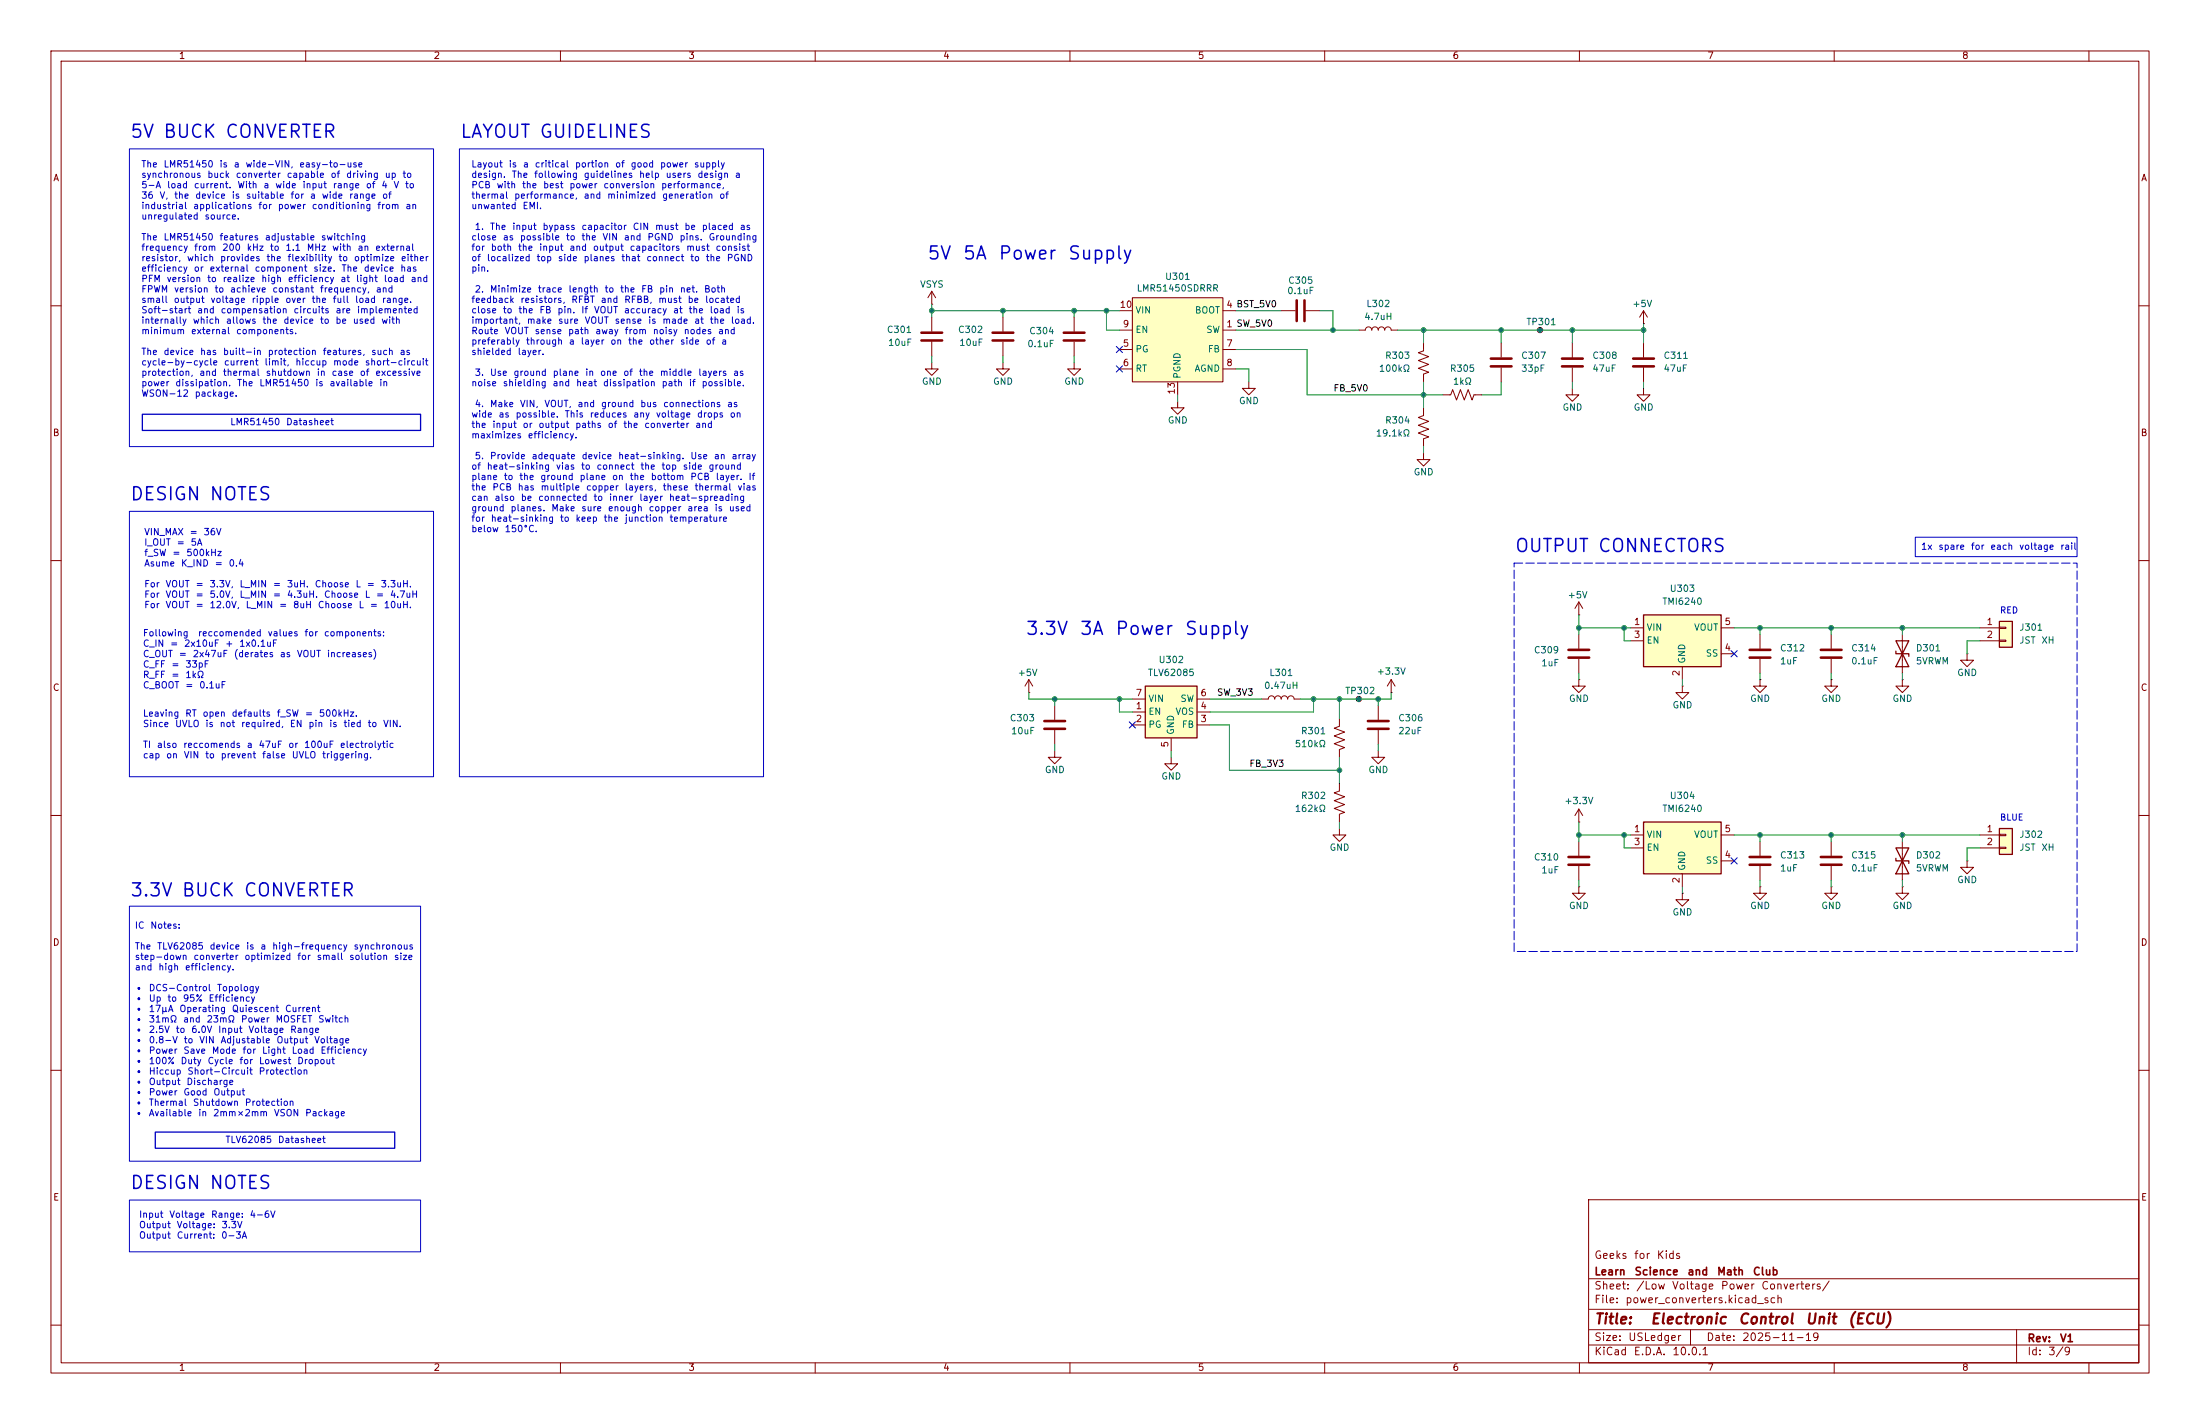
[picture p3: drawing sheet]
<svg xmlns="http://www.w3.org/2000/svg" width="432mm" height="279mm" viewBox="0 0 432 279" stroke-linecap="round" stroke-linejoin="round" font-family="sans-serif">
<g fill="none" stroke="#840000" stroke-width=".2">
<path d="M10 10h411.8v259.4h-411.8zM12 12h407.8v255.4h-407.8zM60 10v2M110 10v2M160 10v2M210 10v2M260 10v2M310 10v2M360 10v2M410 10v2M10 60h2M283.2 77.5h1.5l.4-1 .8 2 .7-2 .8 2 .8-2 .7 2 .4-1h1.5"/>
<path d="M419.8 60h2M10 110h2M419.8 110h2M345.4 124.5v2.8M345.4 129.3v2.8M359.4 133.4v1.2h-1.3l1.3 1.3 1.3-1.3h-1.3M359.4 133.4h.1M359.4 124.5v2.8M359.4 129.3v2.8M10 160h2M419.8 160h2M10 210h2"/>
<path d="M419.8 210h2M311.8 235.4h108v32h-108zM10 260h2M311.8 256.9h108M311.8 250.9h108M419.8 260h2M60 267.4v2M110 267.4v2M160 267.4v2M210 267.4v2M260 267.4v2M310 267.4v2"/>
<path d="M311.8 263.9h108M311.8 260.9h108M331.8 260.9v3M360 267.4v2M395.8 260.9v6.5M410 267.4v2"/>
</g>
<path d="M343.4 127.5h4.1M343.4 129h4.1M357.4 127.5h4M357.4 129h4" fill="none" stroke="#840000" stroke-width=".51"/>
<path d="M322.6 120.7h15.2v10.1h-15.2z" fill="#ffffc2"/>
<path d="M322.6 120.7h15.2v10.1h-15.2z" fill="none" stroke="#840000" stroke-width=".25"/>
<path d="M320 123.2h2.6M320 125.7h2.6M330.2 130.8v2.6M337.8 123.2h2.6M337.8 128.3h2.6M330.2 175.3v1.2h-1.3l1.3 1.3 1.3-1.3h-1.3M330.2 175.3h.1" fill="none" stroke="#840000" stroke-width=".2"/>
<path d="M322.6 161.3h15.2v10.2h-15.2z" fill="#ffffc2"/>
<path d="M322.6 161.3h15.2v10.2h-15.2z" fill="none" stroke="#840000" stroke-width=".25"/>
<g fill="none" stroke="#840000" stroke-width=".2">
<path d="M309.9 158.8l-.8 1.2M309.9 158.8l.7 1.2M309.9 158.8v2.5M309.9 161.3h.1M309.9 174v1.3h-1.3l1.3 1.2 1.2-1.2h-1.2M309.9 174h.1M309.9 165.1v2.8M309.9 169.9v2.8M320 163.8h2.6M320 166.4h2.6M330.2 171.5v2.5M337.8 163.8h2.6"/>
<path d="M337.8 168.9h2.6"/>
</g>
<path d="M307.8 169.7h4.1M307.8 168.1h4.1" fill="none" stroke="#840000" stroke-width=".51"/>
<path d="M392.4 121.9h2.6v5.1h-2.6z" fill="#ffffc2"/>
<path d="M372.1 125.7h2.5l-2.5 5.1h2.5zM372.1 127.8v.5h2.5v.5M392.4 121.9h2.6v5.1h-2.6z" fill="none" stroke="#840000" stroke-width=".25"/>
<path d="M373.4 133.4v1.2h-1.3l1.3 1.3 1.2-1.3h-1.2M373.4 133.4h.1M373.4 124.5v7.6M386.1 128.3v1.2h-1.3l1.3 1.3 1.2-1.3h-1.2M386.1 128.3h.1M388.6 123.2h3.8M388.6 125.7h3.8M392.4 123.1h1.3v.2h-1.3zM392.4 125.6h1.3v.3h-1.3zM229.9 148.6v1.3h1.2l-1.2 1.2-1.3-1.2h1.3" fill="none" stroke="#840000" stroke-width=".2"/>
<path d="M224.8 134.6h10.1v10.2h-10.1z" fill="#ffffc2"/>
<path d="M224.8 134.6h10.1v10.2h-10.1z" fill="none" stroke="#840000" stroke-width=".25"/>
<g fill="none" stroke="#840000" stroke-width=".2">
<path d="M182.9 71.1v1.3h1.2l-1.2 1.3-1.3-1.3h1.3M182.9 62.2v2.8M182.9 67.1v2.8M196.8 71.1v1.3h1.3l-1.3 1.3-1.2-1.3h1.2M196.8 62.2v2.8M196.8 67.1v2.8M308.6 67.3v2.8M308.6 72.1v2.8M222.2 139.7h2.6M222.2 137.2h2.6M234.9 139.7h2.6M234.9 137.2h2.6"/>
<path d="M222.2 142.2h2.6M229.9 144.8v2.5M234.9 142.2h2.6M270.5 147.3v1.3h1.3l-1.3 1.3-1.3-1.3h1.3"/>
</g>
<path d="M180.8 66.8h4.1M180.8 65.3h4.1M194.8 66.8h4.1M194.8 65.3h4.1M306.6 70.4h4M306.6 71.9h4" fill="none" stroke="#840000" stroke-width=".51"/>
<path d="M222.2 58.4h17.8v16.5h-17.8z" fill="#ffffc2"/>
<g fill="none" stroke="#840000" stroke-width=".2">
<path d="M182.9 59.7h.1M182.9 57.2l-.8 1.2M182.9 57.2l.7 1.2M182.9 57.2v2.5M222.2 58.4h17.8v16.5h-17.8zM210.8 71.1v1.3h1.3l-1.3 1.3-1.3-1.3h1.3M210.8 62.2v2.8M210.8 67.1v2.8M219.7 64.8h2.5M219.7 61h2.5M219.7 68.6h2.5M219.7 72.4h2.5"/>
<path d="M231.1 78.7v1.3h1.3l-1.3 1.3-1.2-1.3h1.2M231.1 74.9v2.6M240 64.8h2.6M240 61h2.6M240 68.6h2.6M240 72.4h2.6M266.7 64.8l1.3-.1a.63 .63 0 0 1 .6-.6 .63 .63 0 0 1 .6 .7v-.1a.63 .63 0 0 1 .7-.6 .63 .63 0 0 1 .6 .7v-.1a.63 .63 0 0 1 .7-.6 .63 .63 0 0 1 .6 .7v-.1a.63 .63 0 0 1 .6-.6 .63 .63 0 0 1 .6 .7h1.3M279.4 67.3v1.5l-1 .4 2 .8-2 .7 2 .8-2 .8 2 .7-1 .4v1.5M294.6 67.3v2.8M294.6 72.1v2.8M302.3 64.8h.1M308.6 76.2v1.3h1.3l-1.3 1.2-1.3-1.2h1.3"/>
<path d="M322.6 76.2v1.3h1.2l-1.2 1.2-1.3-1.2h1.3M322.6 63.5h.1M322.6 61l-.8 1.2M322.6 61l.7 1.2M322.6 61v2.5M322.6 67.3v2.8M322.6 72.1v2.8M279.4 88.9v1.3h1.3l-1.3 1.2-1.3-1.2h1.3M279.4 80v1.5l-1 .4 2 .8-2 .7 2 .8-2 .8 2 .7-1 .4v1.5M201.9 135.9h.1M201.9 133.4l-.7 1.2M201.9 133.4l.8 1.2"/>
<path d="M201.9 133.4v2.5M207 138.4v2.8M270.5 138.4v2.8M345.4 133.4v1.2h-1.2l1.2 1.3 1.3-1.3h-1.3M345.4 133.4h.1M207 147.3v1.3h1.3l-1.3 1.3-1.3-1.3h1.3M207 143.3v2.8M262.9 153.7v1.5l-1 .4 2 .7-2 .8 2 .8-2 .7 2 .8-1 .4v1.5M262.9 141v1.5l-1 .4 2 .7-2 .8 2 .8-2 .7 2 .8-1 .4v1.5M270.5 143.3v2.8M262.9 162.6v1.2h1.3l-1.3 1.3-1.3-1.3h1.3"/>
<circle cx="302.3" cy="64.8" r=".51"/>
</g>
<path d="M208.8 65.3h4.1M208.8 66.8h4.1M292.6 70.4h4.1M292.6 71.9h4.1M320.5 70.4h4.1M320.5 71.9h4.1M205 143h4M205 141.5h4M268.5 143h4M268.5 141.5h4" fill="none" stroke="#840000" stroke-width=".51"/>
<path d="M392.4 162.6h2.6v5h-2.6z" fill="#ffffc2"/>
<path d="M372.1 166.4h2.5l-2.5 5.1h2.5zM372.1 168.4v.5h2.5v.5M392.4 162.6h2.6v5h-2.6z" fill="none" stroke="#840000" stroke-width=".25"/>
<g fill="none" stroke="#840000" stroke-width=".2">
<path d="M245.1 74.9v1.3h1.3l-1.3 1.3-1.3-1.3h1.3M251.5 61h2.8M256.3 61h2.8M309.9 118.1v2.6M309.9 118.1l-.8 1.3M309.9 118.1l.7 1.3M247.6 137.2l1.3-.1a.63 .63 0 0 1 .7-.6 .63 .63 0 0 1 .6 .7v-.1a.63 .63 0 0 1 .6-.6 .63 .63 0 0 1 .7 .7v-.1a.63 .63 0 0 1 .6-.6 .63 .63 0 0 1 .6 .7v-.1a.63 .63 0 0 1 .7-.6 .63 .63 0 0 1 .6 .7h1.3M266.7 137.2h.1M273 135.9h.1M273 133.4l-.7 1.2M273 133.4l.8 1.2M273 133.4v2.5"/>
<path d="M309.9 133.4v1.2h-1.3l1.3 1.3 1.2-1.3h-1.2M309.9 133.4h.1M309.9 120.7h.1M309.9 124.5v2.8M309.9 129.3v2.8M330.2 134.6v1.3h-1.3l1.3 1.3 1.3-1.3h-1.3M330.2 134.6h.1M345.4 174v1.3h-1.2l1.2 1.2 1.3-1.2h-1.3M345.4 174h.1M345.4 165.1v2.8M345.4 169.9v2.8M359.4 174v1.3h-1.3l1.3 1.2 1.3-1.2h-1.3"/>
<path d="M359.4 174h.1M359.4 165.1v2.8M359.4 169.9v2.8M373.4 174v1.3h-1.3l1.3 1.2 1.2-1.2h-1.2M373.4 174h.1M373.4 165.1v7.6M386.1 168.9v1.3h-1.3l1.3 1.3 1.2-1.3h-1.2M386.1 168.9h.1M388.6 163.8h3.8M388.6 166.4h3.8M392.4 163.7h1.3v.3h-1.3zM392.4 166.2h1.3v.3h-1.3z"/>
<circle cx="266.7" cy="137.2" r=".51"/>
</g>
<path d="M254.5 58.9v4.1M256 58.9v4.1M307.8 129h4.1M307.8 127.5h4.1M343.4 168.1h4.1M343.4 169.7h4.1M357.4 168.1h4M357.4 169.7h4" fill="none" stroke="#840000" stroke-width=".51"/>
<g fill="none" stroke="#009600" stroke-width=".2">
<path d="M182.9 59.7v2.5M182.9 61h36.8M182.9 69.9v1.2M196.8 61v1.2M196.8 69.9v1.2M210.8 61v1.2M210.8 69.9v1.2M217.2 61v3.8h2.5M231.1 77.5v1.2M242.6 68.6h13.9v8.9h26.7M242.6 64.8h24.1M242.6 61h8.9"/>
<path d="M242.6 72.4h2.5v2.5M259.1 61h2.5v3.8M274.3 64.8h48.3M279.4 64.8v2.5M279.4 74.9v5.1M294.6 74.9v2.6h-3.8M294.6 64.8v2.5M308.6 64.8v2.5M308.6 74.9v1.3M322.6 63.5v3.8M322.6 74.9v1.3M279.4 87.6v1.3"/>
<path d="M201.9 135.9v1.3h20.3M207 137.2v1.2M219.7 137.2v2.5h2.5M237.5 137.2h10.1M257.8 137.2v2.5h-20.3M262.9 137.2v3.8M270.5 137.2v1.2M273 135.9v1.3h-17.7M309.9 123.2h10.1M309.9 120.7v3.8M309.9 132.1v1.3M318.8 123.2v2.5h1.2"/>
<path d="M330.2 133.4v1.2M340.4 123.2h48.2M345.4 123.2v1.3M345.4 132.1v1.3M359.4 123.2v1.3M359.4 132.1v1.3M373.4 123.2v1.3M373.4 132.1v1.3M388.6 125.7h-2.5v2.6M207 146.1v1.2M229.9 147.3v1.3M237.5 142.2h3.8v8.9h21.6"/>
<path d="M262.9 148.6v5.1M270.5 146.1v1.2M262.9 161.3v1.3M309.9 163.8h10.1M309.9 161.3v3.8M309.9 172.7v1.3M318.8 163.8v2.6h1.2M330.2 174v1.3M340.4 163.8h48.2M345.4 163.8v1.3M345.4 172.7v1.3M359.4 163.8v1.3"/>
<path d="M359.4 172.7v1.3M373.4 163.8v1.3M373.4 172.7v1.3M388.6 166.4h-2.5v2.5"/>
</g>
<path d="M219.1 71.8l1.2 1.2M219.1 68l1.2 1.2M220.3 71.8l-1.2 1.2M220.3 68l-1.2 1.2M339.8 127.7l1.2 1.2M341 127.7l-1.2 1.2M221.6 141.6l1.3 1.2M222.9 141.6l-1.3 1.2M339.8 168.3l1.2 1.2M341 168.3l-1.2 1.2" fill="none" stroke="#000084" stroke-width=".2"/>
<path d="M25.4 29.2h59.7v58.4h-59.7zM90.2 29.2h59.7v123.2h-59.7zM25.4 100.3h59.7v52.1h-59.7zM375.9 105.4h31.8v3.8h-31.8zM25.4 177.8h57.1v50h-57.1zM25.4 235.5h57.1v10.1h-57.1z" fill="none" stroke="#0000c2" stroke-width=".2"/>
<path d="M27.9 81.3h54.6v3.2h-54.6zM30.5 222.1h47v3.2h-47z" fill="none" stroke="#0000c2" stroke-width=".25"/>
<path d="M297.2 110.5h110.5v76.2h-110.5z" fill="none" stroke="#0000c2" stroke-width=".2" stroke-dasharray="1.7 .6"/>
<g fill="#009600" stroke="#009600" stroke-width=".2">
<circle cx="182.9" cy="61" r=".46"/>
<circle cx="373.4" cy="163.8" r=".46"/>
<circle cx="373.4" cy="123.2" r=".46"/>
<circle cx="345.4" cy="123.2" r=".46"/>
<circle cx="359.4" cy="123.2" r=".46"/>
<circle cx="294.6" cy="64.8" r=".46"/>
<circle cx="279.4" cy="64.8" r=".46"/>
<circle cx="261.6" cy="64.8" r=".46"/>
<circle cx="279.4" cy="77.5" r=".46"/>
<circle cx="322.6" cy="64.8" r=".46"/>
<circle cx="308.6" cy="64.8" r=".46"/>
<circle cx="302.3" cy="64.8" r=".46"/>
<circle cx="257.8" cy="137.2" r=".46"/>
<circle cx="262.9" cy="137.2" r=".46"/>
<circle cx="266.7" cy="137.2" r=".46"/>
<circle cx="262.9" cy="151.1" r=".46"/>
<circle cx="210.8" cy="61" r=".46"/>
<circle cx="207" cy="137.2" r=".46"/>
<circle cx="196.8" cy="61" r=".46"/>
<circle cx="217.2" cy="61" r=".46"/>
<circle cx="219.7" cy="137.2" r=".46"/>
<circle cx="359.4" cy="163.8" r=".46"/>
<circle cx="345.4" cy="163.8" r=".46"/>
<circle cx="309.9" cy="163.8" r=".46"/>
<circle cx="318.8" cy="163.8" r=".46"/>
<circle cx="318.8" cy="123.2" r=".46"/>
<circle cx="309.9" cy="123.2" r=".46"/>
<circle cx="270.5" cy="137.2" r=".46"/>
</g>
<g font-size="2.5" fill="#0000c2">
<text x="25.4" y="27.7">5V BUCK CONVERTER</text>
<text x="90.2" y="27.7">LAYOUT GUIDELINES</text>
<text x="181.9" y="51.6">5V</text>
<text x="188.8" y="51.6">5A</text>
<text x="195.8" y="51.6">Power</text>
<text x="209.4" y="51.6">Supply</text>
<text x="25.4" y="98.8">DESIGN NOTES</text>
<text x="297.2" y="109">OUTPUT CONNECTORS</text>
<text x="201.2" y="125.2">3.3V</text>
<text x="211.8" y="125.2">3A</text>
<text x="218.7" y="125.2">Power</text>
<text x="232.4" y="125.2">Supply</text>
<text x="25.4" y="176.5">3.3V BUCK CONVERTER</text>
<text x="25.4" y="233.9">DESIGN NOTES</text>
</g>
<g font-size="2" fill="#840000">
<text x="312.8" y="260.3">Title:</text>
<text x="323.8" y="260.3">Electronic</text>
<text x="341" y="260.3">Control</text>
<text x="354.2" y="260.3">Unit</text>
<text x="362.5" y="260.3">(ECU)</text>
</g>
<g font-size="1.5" fill="#840000">
<text x="312.8" y="250.6">Learn</text>
<text x="312.8" y="247.4">Geeks</text>
<text x="320.6" y="247.4">for</text>
<text x="320.7" y="250.6">Science</text>
<text x="325" y="247.4">Kids</text>
<text x="331.1" y="250.6">and</text>
<text x="336.9" y="250.6">Math</text>
<text x="343.9" y="250.6">Club</text>
<text x="312.8" y="256.1">File:</text>
<text x="312.8" y="253.4">Sheet:</text>
<text x="318.9" y="256.1">power_converters.kicad_sch</text>
<text x="321" y="253.4">/Low</text>
<text x="328" y="253.4">Voltage</text>
<text x="337.6" y="253.4">Power</text>
<text x="345.6" y="253.4">Converters/</text>
<text x="312.8" y="263.5">Size:</text>
<text x="319.5" y="263.5">USLedger</text>
<text x="334.8" y="263.5">Date:</text>
<text x="341.8" y="263.5">2025-11-19</text>
<text x="397.8" y="263.7">Rev:</text>
<text x="404.2" y="263.7">V1</text>
<text x="312.8" y="266.3">KiCad</text>
<text x="320.5" y="266.3">E.D.A.</text>
<text x="328.1" y="266.3">10.0.1</text>
<text x="397.8" y="266.3">Id:</text>
<text x="401.9" y="266.3">3/9</text>
</g>
<g font-size="1.3" fill="#840000">
<text x="35" y="11.9">1</text>
<text x="85" y="11.9">2</text>
<text x="135" y="11.9">3</text>
<text x="185" y="11.9">4</text>
<text x="235" y="11.9">5</text>
<text x="285" y="11.9">6</text>
<text x="335" y="11.9">7</text>
<text x="385" y="11.9">8</text>
<text x="10.3" y="35.9">A</text>
<text x="420.1" y="35.9">A</text>
<text x="10.3" y="85.9">B</text>
<text x="420.1" y="85.9">B</text>
<text x="10.3" y="135.9">C</text>
<text x="420.1" y="135.9">C</text>
<text x="10.3" y="185.9">D</text>
<text x="420.1" y="185.9">D</text>
<text x="10.3" y="235.9">E</text>
<text x="420.1" y="235.9">E</text>
<text x="35" y="269.3">1</text>
<text x="85" y="269.3">2</text>
<text x="135" y="269.3">3</text>
<text x="185" y="269.3">4</text>
<text x="235" y="269.3">5</text>
<text x="285" y="269.3">6</text>
<text x="335" y="269.3">7</text>
<text x="385" y="269.3">8</text>
</g>
<g font-size="1.3" fill="#0000c2">
<text x="27.6" y="33.2">The</text>
<text x="27.6" y="35.2">synchronous</text>
<text x="32" y="33.2">LMR51450</text>
<text x="40.6" y="35.2">buck</text>
<text x="43" y="33.2">is</text>
<text x="45.8" y="33.2">a</text>
<text x="46.2" y="35.2">converter</text>
<text x="48.1" y="33.2">wide-VIN,</text>
<text x="56.2" y="35.2">capable</text>
<text x="58.6" y="33.2">easy-to-use</text>
<text x="64.8" y="35.2">of</text>
<text x="67.8" y="35.2">driving</text>
<text x="75.4" y="35.2">up</text>
<text x="78.9" y="35.2">to</text>
<text x="92.4" y="33.2">Layout</text>
<text x="92.4" y="35.2">design.</text>
<text x="99.7" y="33.2">is</text>
<text x="100.3" y="35.2">The</text>
<text x="102.5" y="33.2">a</text>
<text x="104.7" y="35.2">following</text>
<text x="104.9" y="33.2">critical</text>
<text x="112.7" y="33.2">portion</text>
<text x="114.5" y="35.2">guidelines</text>
<text x="120.6" y="33.2">of</text>
<text x="123.7" y="33.2">good</text>
<text x="125.3" y="35.2">help</text>
<text x="129.4" y="33.2">power</text>
<text x="130.5" y="35.2">users</text>
<text x="136.1" y="33.2">supply</text>
<text x="136.8" y="35.2">design</text>
<text x="144.1" y="35.2">a</text>
<text x="27.6" y="37.2">5-A</text>
<text x="27.6" y="39.3">36</text>
<text x="27.6" y="41.3">industrial</text>
<text x="31.2" y="39.3">V,</text>
<text x="32.7" y="37.2">load</text>
<text x="34.1" y="39.3">the</text>
<text x="37.8" y="41.3">applications</text>
<text x="37.9" y="37.2">current.</text>
<text x="38.2" y="39.3">device</text>
<text x="45.4" y="39.3">is</text>
<text x="46.5" y="37.2">With</text>
<text x="48.2" y="39.3">suitable</text>
<text x="50.6" y="41.3">for</text>
<text x="51.6" y="37.2">a</text>
<text x="53.9" y="37.2">wide</text>
<text x="54.4" y="41.3">power</text>
<text x="56.9" y="39.3">for</text>
<text x="59.3" y="37.2">input</text>
<text x="60.7" y="39.3">a</text>
<text x="61.1" y="41.3">conditioning</text>
<text x="63.1" y="39.3">wide</text>
<text x="65.2" y="37.2">range</text>
<text x="68.4" y="39.3">range</text>
<text x="71.7" y="37.2">of</text>
<text x="73.9" y="41.3">from</text>
<text x="74.7" y="37.2">4</text>
<text x="74.9" y="39.3">of</text>
<text x="77.1" y="37.2">V</text>
<text x="79.4" y="37.2">to</text>
<text x="79.5" y="41.3">an</text>
<text x="92.4" y="37.2">PCB</text>
<text x="92.4" y="39.3">thermal</text>
<text x="92.4" y="41.3">unwanted</text>
<text x="97.4" y="37.2">with</text>
<text x="100.8" y="39.3">performance,</text>
<text x="102.4" y="37.2">the</text>
<text x="102.5" y="41.3">EMI.</text>
<text x="106.5" y="37.2">best</text>
<text x="111.7" y="37.2">power</text>
<text x="114.4" y="39.3">and</text>
<text x="118.3" y="37.2">conversion</text>
<text x="119.1" y="39.3">minimized</text>
<text x="129.7" y="37.2">performance,</text>
<text x="129.9" y="39.3">generation</text>
<text x="141.1" y="39.3">of</text>
<text x="27.6" y="43.4">unregulated</text>
<text x="27.6" y="47.5">The</text>
<text x="32" y="47.5">LMR51450</text>
<text x="40" y="43.4">source.</text>
<text x="43" y="47.5">features</text>
<text x="51.9" y="47.5">adjustable</text>
<text x="62.9" y="47.5">switching</text>
<text x="92.4" y="47.5">close</text>
<text x="93.1" y="45.4">1.</text>
<text x="96.1" y="45.4">The</text>
<text x="98.6" y="47.5">as</text>
<text x="100.4" y="45.4">input</text>
<text x="101.9" y="47.5">possible</text>
<text x="106.4" y="45.4">bypass</text>
<text x="111" y="47.5">to</text>
<text x="114" y="47.5">the</text>
<text x="114" y="45.4">capacitor</text>
<text x="118.1" y="47.5">VIN</text>
<text x="122.3" y="47.5">and</text>
<text x="124.1" y="45.4">CIN</text>
<text x="127" y="47.5">PGND</text>
<text x="128.5" y="45.4">must</text>
<text x="133.3" y="47.5">pins.</text>
<text x="134.2" y="45.4">be</text>
<text x="137.6" y="45.4">placed</text>
<text x="139" y="47.5">Grounding</text>
<text x="145.1" y="45.4">as</text>
<text x="27.6" y="49.5">frequency</text>
<text x="27.6" y="51.6">resistor,</text>
<text x="27.6" y="53.6">efficiency</text>
<text x="36.6" y="51.6">which</text>
<text x="37.9" y="53.6">or</text>
<text x="38" y="49.5">from</text>
<text x="41" y="53.6">external</text>
<text x="43.1" y="51.6">provides</text>
<text x="43.5" y="49.5">200</text>
<text x="48.3" y="49.5">kHz</text>
<text x="49.9" y="53.6">component</text>
<text x="52.2" y="51.6">the</text>
<text x="52.9" y="49.5">to</text>
<text x="55.9" y="49.5">1.1</text>
<text x="56.3" y="51.6">flexibility</text>
<text x="60.1" y="49.5">MHz</text>
<text x="61.4" y="53.6">size.</text>
<text x="65.1" y="49.5">with</text>
<text x="66.3" y="51.6">to</text>
<text x="66.9" y="53.6">The</text>
<text x="69.4" y="51.6">optimize</text>
<text x="70.1" y="49.5">an</text>
<text x="71.3" y="53.6">device</text>
<text x="73.5" y="49.5">external</text>
<text x="78.5" y="53.6">has</text>
<text x="78.6" y="51.6">either</text>
<text x="92.4" y="49.5">for</text>
<text x="92.4" y="51.6">of</text>
<text x="92.4" y="53.6">pin.</text>
<text x="95.4" y="51.6">localized</text>
<text x="96.2" y="49.5">both</text>
<text x="101.6" y="49.5">the</text>
<text x="105.2" y="51.6">top</text>
<text x="105.7" y="49.5">input</text>
<text x="109.4" y="51.6">side</text>
<text x="111.7" y="49.5">and</text>
<text x="114.4" y="51.6">planes</text>
<text x="116.3" y="49.5">output</text>
<text x="121.8" y="51.6">that</text>
<text x="123.5" y="49.5">capacitors</text>
<text x="126.8" y="51.6">connect</text>
<text x="134.6" y="49.5">must</text>
<text x="135.4" y="51.6">to</text>
<text x="138.4" y="51.6">the</text>
<text x="140.3" y="49.5">consist</text>
<text x="142.5" y="51.6">PGND</text>
<text x="27.6" y="55.7">PFM</text>
<text x="27.6" y="57.7">FPWM</text>
<text x="27.6" y="59.7">small</text>
<text x="32.6" y="55.7">version</text>
<text x="34" y="59.7">output</text>
<text x="34.1" y="57.7">version</text>
<text x="40.5" y="55.7">to</text>
<text x="41.2" y="59.7">voltage</text>
<text x="42" y="57.7">to</text>
<text x="43.6" y="55.7">realize</text>
<text x="45" y="57.7">achieve</text>
<text x="49.3" y="59.7">ripple</text>
<text x="51.2" y="55.7">high</text>
<text x="53.4" y="57.7">constant</text>
<text x="55.9" y="59.7">over</text>
<text x="56.4" y="55.7">efficiency</text>
<text x="61.1" y="59.7">the</text>
<text x="62.7" y="57.7">frequency,</text>
<text x="65.2" y="59.7">full</text>
<text x="66.7" y="55.7">at</text>
<text x="69.6" y="59.7">load</text>
<text x="69.7" y="55.7">light</text>
<text x="73.7" y="57.7">and</text>
<text x="74.8" y="59.7">range.</text>
<text x="75.2" y="55.7">load</text>
<text x="80.5" y="55.7">and</text>
<text x="92.4" y="59.7">feedback</text>
<text x="93.1" y="57.7">2.</text>
<text x="96.1" y="57.7">Minimize</text>
<text x="102" y="59.7">resistors,</text>
<text x="105.4" y="57.7">trace</text>
<text x="111.5" y="57.7">length</text>
<text x="112" y="59.7">RFBT</text>
<text x="117.8" y="59.7">and</text>
<text x="118.6" y="57.7">to</text>
<text x="121.6" y="57.7">the</text>
<text x="122.4" y="59.7">RFBB,</text>
<text x="125.7" y="57.7">FB</text>
<text x="129.1" y="59.7">must</text>
<text x="129.3" y="57.7">pin</text>
<text x="133.3" y="57.7">net.</text>
<text x="134.9" y="59.7">be</text>
<text x="138.1" y="57.7">Both</text>
<text x="138.3" y="59.7">located</text>
<text x="27.6" y="61.8">Soft-start</text>
<text x="27.6" y="63.8">internally</text>
<text x="27.6" y="65.9">minimum</text>
<text x="37.4" y="65.9">external</text>
<text x="37.7" y="63.8">which</text>
<text x="38.6" y="61.8">and</text>
<text x="43.2" y="61.8">compensation</text>
<text x="44.2" y="63.8">allows</text>
<text x="46.2" y="65.9">components.</text>
<text x="51.4" y="63.8">the</text>
<text x="55.5" y="63.8">device</text>
<text x="57.5" y="61.8">circuits</text>
<text x="62.7" y="63.8">to</text>
<text x="65.7" y="63.8">be</text>
<text x="65.7" y="61.8">are</text>
<text x="69.1" y="63.8">used</text>
<text x="69.9" y="61.8">implemented</text>
<text x="74.7" y="63.8">with</text>
<text x="92.4" y="61.8">close</text>
<text x="92.4" y="63.8">important,</text>
<text x="92.4" y="65.9">Route</text>
<text x="98.6" y="61.8">to</text>
<text x="98.9" y="65.9">VOUT</text>
<text x="101.6" y="61.8">the</text>
<text x="103.3" y="63.8">make</text>
<text x="104.8" y="65.9">sense</text>
<text x="105.8" y="61.8">FB</text>
<text x="109.3" y="61.8">pin.</text>
<text x="109.4" y="63.8">sure</text>
<text x="111.4" y="65.9">path</text>
<text x="114" y="61.8">If</text>
<text x="114.7" y="63.8">VOUT</text>
<text x="116.5" y="61.8">VOUT</text>
<text x="116.7" y="65.9">away</text>
<text x="120.5" y="63.8">sense</text>
<text x="122.4" y="61.8">accuracy</text>
<text x="122.5" y="65.9">from</text>
<text x="127.1" y="63.8">is</text>
<text x="128" y="65.9">noisy</text>
<text x="129.9" y="63.8">made</text>
<text x="132" y="61.8">at</text>
<text x="134.1" y="65.9">nodes</text>
<text x="135" y="61.8">the</text>
<text x="136.1" y="63.8">at</text>
<text x="139.2" y="61.8">load</text>
<text x="139.2" y="63.8">the</text>
<text x="140.8" y="65.9">and</text>
<text x="143.3" y="63.8">load.</text>
<text x="144.5" y="61.8">is</text>
<text x="27.6" y="70">The</text>
<text x="32" y="70">device</text>
<text x="39.2" y="70">has</text>
<text x="43.7" y="70">built-in</text>
<text x="52.4" y="70">protection</text>
<text x="63.2" y="70">features,</text>
<text x="72.7" y="70">such</text>
<text x="78.3" y="70">as</text>
<text x="92.4" y="67.9">preferably</text>
<text x="92.4" y="70">shielded</text>
<text x="101.5" y="70">layer.</text>
<text x="103.1" y="67.9">through</text>
<text x="111.5" y="67.9">a</text>
<text x="113.9" y="67.9">layer</text>
<text x="119.7" y="67.9">on</text>
<text x="123.2" y="67.9">the</text>
<text x="127.3" y="67.9">other</text>
<text x="133.4" y="67.9">side</text>
<text x="138.4" y="67.9">of</text>
<text x="141.5" y="67.9">a</text>
<text x="27.6" y="72">cycle-by-cycle</text>
<text x="27.6" y="74.1">protection,</text>
<text x="27.6" y="76.1">power</text>
<text x="34.3" y="76.1">dissipation.</text>
<text x="39" y="74.1">and</text>
<text x="43.6" y="74.1">thermal</text>
<text x="43.9" y="72">current</text>
<text x="46.4" y="76.1">The</text>
<text x="50.8" y="76.1">LMR51450</text>
<text x="51.8" y="72">limit,</text>
<text x="52.1" y="74.1">shutdown</text>
<text x="57.9" y="72">hiccup</text>
<text x="61.8" y="76.1">is</text>
<text x="62.1" y="74.1">in</text>
<text x="64.6" y="76.1">available</text>
<text x="65" y="74.1">case</text>
<text x="65.3" y="72">mode</text>
<text x="70.5" y="74.1">of</text>
<text x="71.5" y="72">short-circuit</text>
<text x="73.6" y="74.1">excessive</text>
<text x="74.3" y="76.1">in</text>
<text x="92.4" y="76.1">noise</text>
<text x="93.1" y="74.1">3.</text>
<text x="96.1" y="74.1">Use</text>
<text x="98.6" y="76.1">shielding</text>
<text x="100.7" y="74.1">ground</text>
<text x="108.3" y="76.1">and</text>
<text x="108.4" y="74.1">plane</text>
<text x="113" y="76.1">heat</text>
<text x="114.7" y="74.1">in</text>
<text x="117.7" y="74.1">one</text>
<text x="118.2" y="76.1">dissipation</text>
<text x="122.2" y="74.1">of</text>
<text x="125.3" y="74.1">the</text>
<text x="129.4" y="74.1">middle</text>
<text x="129.8" y="76.1">path</text>
<text x="135.1" y="76.1">if</text>
<text x="136.9" y="74.1">layers</text>
<text x="137.6" y="76.1">possible.</text>
<text x="143.8" y="74.1">as</text>
<text x="27.6" y="78.1">WSON-12</text>
<text x="38.1" y="78.1">package.</text>
<text x="45.1" y="83.7">LMR51450</text>
<text x="56" y="83.7">Datasheet</text>
<text x="92.4" y="82.2">wide</text>
<text x="93.1" y="80.2">4.</text>
<text x="96.1" y="80.2">Make</text>
<text x="97.7" y="82.2">as</text>
<text x="101.1" y="82.2">possible.</text>
<text x="101.9" y="80.2">VIN,</text>
<text x="106.7" y="80.2">VOUT,</text>
<text x="110.7" y="82.2">This</text>
<text x="113.2" y="80.2">and</text>
<text x="115.6" y="82.2">reduces</text>
<text x="117.9" y="80.2">ground</text>
<text x="124.2" y="82.2">any</text>
<text x="125.6" y="80.2">bus</text>
<text x="128.6" y="82.2">voltage</text>
<text x="130.1" y="80.2">connections</text>
<text x="136.7" y="82.2">drops</text>
<text x="142.6" y="80.2">as</text>
<text x="143.1" y="82.2">on</text>
<text x="92.4" y="84.3">the</text>
<text x="92.4" y="86.3">maximizes</text>
<text x="96.5" y="84.3">input</text>
<text x="102.5" y="84.3">or</text>
<text x="103.5" y="86.3">efficiency.</text>
<text x="105.6" y="84.3">output</text>
<text x="112.8" y="84.3">paths</text>
<text x="119.2" y="84.3">of</text>
<text x="122.2" y="84.3">the</text>
<text x="126.4" y="84.3">converter</text>
<text x="136.4" y="84.3">and</text>
<text x="92.4" y="92.5">of</text>
<text x="92.4" y="94.5">plane</text>
<text x="93.1" y="90.4">5.</text>
<text x="95.4" y="92.5">heat-sinking</text>
<text x="96.1" y="90.4">Provide</text>
<text x="98.8" y="94.5">to</text>
<text x="101.8" y="94.5">the</text>
<text x="104.2" y="90.4">adequate</text>
<text x="105.9" y="94.5">ground</text>
<text x="109" y="92.5">vias</text>
<text x="113.6" y="94.5">plane</text>
<text x="113.9" y="92.5">to</text>
<text x="114.1" y="90.4">device</text>
<text x="117" y="92.5">connect</text>
<text x="120" y="94.5">on</text>
<text x="121.2" y="90.4">heat-sinking.</text>
<text x="123.5" y="94.5">the</text>
<text x="125.6" y="92.5">the</text>
<text x="127.6" y="94.5">bottom</text>
<text x="129.7" y="92.5">top</text>
<text x="133.9" y="92.5">side</text>
<text x="135.4" y="94.5">PCB</text>
<text x="135.4" y="90.4">Use</text>
<text x="139" y="92.5">ground</text>
<text x="140" y="90.4">an</text>
<text x="140.4" y="94.5">layer.</text>
<text x="143.5" y="90.4">array</text>
<text x="146.8" y="94.5">If</text>
<text x="92.4" y="96.5">the</text>
<text x="92.4" y="98.6">can</text>
<text x="92.4" y="100.6">ground</text>
<text x="96.5" y="96.5">PCB</text>
<text x="96.9" y="98.6">also</text>
<text x="100.1" y="100.6">planes.</text>
<text x="101.5" y="96.5">has</text>
<text x="102.1" y="98.6">be</text>
<text x="105.5" y="98.6">connected</text>
<text x="106" y="96.5">multiple</text>
<text x="108.1" y="100.6">Make</text>
<text x="114" y="100.6">sure</text>
<text x="114.9" y="96.5">copper</text>
<text x="116.4" y="98.6">to</text>
<text x="119.2" y="100.6">enough</text>
<text x="119.4" y="98.6">inner</text>
<text x="122.5" y="96.5">layers,</text>
<text x="125.4" y="98.6">layer</text>
<text x="127.2" y="100.6">copper</text>
<text x="130" y="96.5">these</text>
<text x="131.2" y="98.6">heat-spreading</text>
<text x="134.8" y="100.6">area</text>
<text x="136.2" y="96.5">thermal</text>
<text x="140.1" y="100.6">is</text>
<text x="142.9" y="100.6">used</text>
<text x="144.6" y="96.5">vias</text>
<text x="28.2" y="105.3">VIN_MAX</text>
<text x="28.2" y="107.4">I_OUT</text>
<text x="34.6" y="107.4">=</text>
<text x="37.1" y="105.3">=</text>
<text x="37.3" y="107.4">5A</text>
<text x="39.8" y="105.3">36V</text>
<text x="92.4" y="102.7">for</text>
<text x="92.4" y="104.7">below</text>
<text x="96.2" y="102.7">heat-sinking</text>
<text x="98.9" y="104.7">150°C.</text>
<text x="109.8" y="102.7">to</text>
<text x="112.8" y="102.7">keep</text>
<text x="118.4" y="102.7">the</text>
<text x="122.5" y="102.7">junction</text>
<text x="131.3" y="102.7">temperature</text>
<text x="28.2" y="109.4">f_SW</text>
<text x="28.2" y="111.5">Asume</text>
<text x="33.7" y="109.4">=</text>
<text x="35.4" y="111.5">K_IND</text>
<text x="36.5" y="109.4">500kHz</text>
<text x="42" y="111.5">=</text>
<text x="44.8" y="111.5">0.4</text>
<text x="376.9" y="108.2">1x</text>
<text x="380.3" y="108.2">spare</text>
<text x="386.7" y="108.2">for</text>
<text x="390.5" y="108.2">each</text>
<text x="396.2" y="108.2">voltage</text>
<text x="404.3" y="108.2">rail</text>
<text x="28.2" y="115.5">For</text>
<text x="28.2" y="117.6">For</text>
<text x="28.2" y="119.6">For</text>
<text x="32.4" y="115.5">VOUT</text>
<text x="32.4" y="117.6">VOUT</text>
<text x="32.4" y="119.6">VOUT</text>
<text x="38.3" y="115.5">=</text>
<text x="38.3" y="117.6">=</text>
<text x="38.3" y="119.6">=</text>
<text x="41" y="115.5">3.3V,</text>
<text x="41" y="117.6">5.0V,</text>
<text x="41" y="119.6">12.0V,</text>
<text x="46.9" y="115.5">L_MIN</text>
<text x="46.9" y="117.6">L_MIN</text>
<text x="48.1" y="119.6">L_MIN</text>
<text x="53.5" y="115.5">=</text>
<text x="53.5" y="117.6">=</text>
<text x="54.7" y="119.6">=</text>
<text x="56.2" y="115.5">3uH.</text>
<text x="56.2" y="117.6">4.3uH.</text>
<text x="57.4" y="119.6">8uH</text>
<text x="61.7" y="115.5">Choose</text>
<text x="62.3" y="119.6">Choose</text>
<text x="63.5" y="117.6">Choose</text>
<text x="69.7" y="115.5">L</text>
<text x="70.3" y="119.6">L</text>
<text x="71.5" y="117.6">L</text>
<text x="71.9" y="115.5">=</text>
<text x="72.5" y="119.6">=</text>
<text x="73.7" y="117.6">=</text>
<text x="74.6" y="115.5">3.3uH.</text>
<text x="75.2" y="119.6">10uH.</text>
<text x="76.4" y="117.6">4.7uH</text>
<text x="27.9" y="125.2">Following</text>
<text x="38.7" y="125.2">reccomended</text>
<text x="52.4" y="125.2">values</text>
<text x="59.6" y="125.2">for</text>
<text x="63.5" y="125.2">components:</text>
<text x="27.9" y="127.2">C_IN</text>
<text x="27.9" y="129.3">C_OUT</text>
<text x="27.9" y="131.3">C_FF</text>
<text x="33.3" y="127.2">=</text>
<text x="33.5" y="131.3">=</text>
<text x="35" y="129.3">=</text>
<text x="36" y="127.2">2x10uF</text>
<text x="36.3" y="131.3">33pF</text>
<text x="37.7" y="129.3">2x47uF</text>
<text x="44.1" y="127.2">+</text>
<text x="45.8" y="129.3">(derates</text>
<text x="46.8" y="127.2">1x0.1uF</text>
<text x="54.8" y="129.3">as</text>
<text x="58.2" y="129.3">VOUT</text>
<text x="64.1" y="129.3">increases)</text>
<text x="27.9" y="133.3">R_FF</text>
<text x="27.9" y="135.4">C_BOOT</text>
<text x="33.5" y="133.3">=</text>
<text x="36.2" y="135.4">=</text>
<text x="36.3" y="133.3">1kΩ</text>
<text x="39" y="135.4">0.1uF</text>
<text x="27.9" y="140.9">Leaving</text>
<text x="27.9" y="143">Since</text>
<text x="34.3" y="143">UVLO</text>
<text x="36.2" y="140.9">RT</text>
<text x="39.7" y="140.9">open</text>
<text x="40.2" y="143">is</text>
<text x="43" y="143">not</text>
<text x="45.4" y="140.9">defaults</text>
<text x="47.2" y="143">required,</text>
<text x="54.2" y="140.9">f_SW</text>
<text x="56.8" y="143">EN</text>
<text x="59.7" y="140.9">=</text>
<text x="60.4" y="143">pin</text>
<text x="62.5" y="140.9">500kHz.</text>
<text x="64.5" y="143">is</text>
<text x="67.3" y="143">tied</text>
<text x="72" y="143">to</text>
<text x="75.1" y="143">VIN.</text>
<text x="27.9" y="147.1">TI</text>
<text x="27.9" y="149.1">cap</text>
<text x="30.7" y="147.1">also</text>
<text x="32.5" y="149.1">on</text>
<text x="35.8" y="147.1">reccomends</text>
<text x="36" y="149.1">VIN</text>
<text x="40.2" y="149.1">to</text>
<text x="43.2" y="149.1">prevent</text>
<text x="48.3" y="147.1">a</text>
<text x="50.6" y="147.1">47uF</text>
<text x="51.3" y="149.1">false</text>
<text x="56.5" y="147.1">or</text>
<text x="57.2" y="149.1">UVLO</text>
<text x="59.6" y="147.1">100uF</text>
<text x="63.1" y="149.1">triggering.</text>
<text x="66.6" y="147.1">electrolytic</text>
<text x="26.4" y="182.5">IC</text>
<text x="29.4" y="182.5">Notes:</text>
<text x="26.4" y="186.6">The</text>
<text x="26.4" y="188.7">step-down</text>
<text x="26.4" y="190.7">and</text>
<text x="30.7" y="186.6">TLV62085</text>
<text x="31" y="190.7">high</text>
<text x="36.2" y="190.7">efficiency.</text>
<text x="37.9" y="188.7">converter</text>
<text x="41" y="186.6">device</text>
<text x="47.9" y="188.7">optimized</text>
<text x="48.2" y="186.6">is</text>
<text x="51" y="186.6">a</text>
<text x="53.3" y="186.6">high-frequency</text>
<text x="58.2" y="188.7">for</text>
<text x="62.1" y="188.7">small</text>
<text x="68.4" y="188.7">solution</text>
<text x="69.3" y="186.6">synchronous</text>
<text x="77.2" y="188.7">size</text>
<text x="26.4" y="194.8">•</text>
<text x="26.4" y="196.8">•</text>
<text x="29.1" y="194.8">DCS-Control</text>
<text x="29.1" y="196.8">Up</text>
<text x="32.7" y="196.8">to</text>
<text x="35.8" y="196.8">95%</text>
<text x="40.8" y="196.8">Efficiency</text>
<text x="42.5" y="194.8">Topology</text>
<text x="26.4" y="198.9">•</text>
<text x="26.4" y="200.9">•</text>
<text x="26.4" y="203">•</text>
<text x="29.1" y="198.9">17μA</text>
<text x="29.1" y="200.9">31mΩ</text>
<text x="29.1" y="203">2.5V</text>
<text x="34.4" y="203">to</text>
<text x="35.1" y="198.9">Operating</text>
<text x="35.8" y="200.9">and</text>
<text x="37.4" y="203">6.0V</text>
<text x="40.4" y="200.9">23mΩ</text>
<text x="42.7" y="203">Input</text>
<text x="45.4" y="198.9">Quiescent</text>
<text x="47.2" y="200.9">Power</text>
<text x="48.7" y="203">Voltage</text>
<text x="54" y="200.9">MOSFET</text>
<text x="55.8" y="198.9">Current</text>
<text x="56.8" y="203">Range</text>
<text x="62.3" y="200.9">Switch</text>
<text x="26.4" y="205">•</text>
<text x="26.4" y="207.1">•</text>
<text x="26.4" y="209.1">•</text>
<text x="29.1" y="205">0.8-V</text>
<text x="29.1" y="207.1">Power</text>
<text x="29.1" y="209.1">100%</text>
<text x="35.3" y="209.1">Duty</text>
<text x="35.9" y="207.1">Save</text>
<text x="36" y="205">to</text>
<text x="39" y="205">VIN</text>
<text x="40.6" y="209.1">Cycle</text>
<text x="41.5" y="207.1">Mode</text>
<text x="43.2" y="205">Adjustable</text>
<text x="46.9" y="209.1">for</text>
<text x="47.5" y="207.1">for</text>
<text x="50.7" y="209.1">Lowest</text>
<text x="51.3" y="207.1">Light</text>
<text x="54.2" y="205">Output</text>
<text x="57.1" y="207.1">Load</text>
<text x="58.2" y="209.1">Dropout</text>
<text x="61.6" y="205">Voltage</text>
<text x="62.8" y="207.1">Efficiency</text>
<text x="26.4" y="211.1">•</text>
<text x="26.4" y="213.2">•</text>
<text x="26.4" y="215.2">•</text>
<text x="29.1" y="211.1">Hiccup</text>
<text x="29.1" y="213.2">Output</text>
<text x="29.1" y="215.2">Power</text>
<text x="35.9" y="215.2">Good</text>
<text x="36.5" y="213.2">Discharge</text>
<text x="36.7" y="211.1">Short-Circuit</text>
<text x="41.8" y="215.2">Output</text>
<text x="50.7" y="211.1">Protection</text>
<text x="26.4" y="217.3">•</text>
<text x="26.4" y="219.3">•</text>
<text x="29.1" y="217.3">Thermal</text>
<text x="29.1" y="219.3">Available</text>
<text x="37.8" y="217.3">Shutdown</text>
<text x="38.8" y="219.3">in</text>
<text x="41.7" y="219.3">2mm×2mm</text>
<text x="47.9" y="217.3">Protection</text>
<text x="53.7" y="219.3">VSON</text>
<text x="59.8" y="219.3">Package</text>
<text x="44.1" y="224.6">TLV62085</text>
<text x="54.4" y="224.6">Datasheet</text>
<text x="27.2" y="239.2">Input</text>
<text x="33.1" y="239.2">Voltage</text>
<text x="41.3" y="239.2">Range:</text>
<text x="48.9" y="239.2">4-6V</text>
<text x="27.2" y="241.3">Output</text>
<text x="27.2" y="243.3">Output</text>
<text x="34.6" y="241.3">Voltage:</text>
<text x="34.6" y="243.3">Current:</text>
<text x="43.3" y="243.3">0-3A</text>
<text x="43.4" y="241.3">3.3V</text>
</g>
<g font-size="1.3" fill="#006464">
<text x="180.5" y="56.7">VSYS</text>
<text x="223" y="57.5">LMR51450SDRRR</text>
<text x="228.6" y="55.2">U301</text>
<text x="252.5" y="58">0.1uF</text>
<text x="252.7" y="56">C305</text>
<text x="174" y="65.6">C301</text>
<text x="187.9" y="65.6">C302</text>
<text x="201.9" y="65.9">C304</text>
<text x="222.8" y="65.6">EN</text>
<text x="222.8" y="61.8">VIN</text>
<text x="234.4" y="61.8">BOOT</text>
<text x="236.7" y="65.6">SW</text>
<text x="267.7" y="63.1">4.7uH</text>
<text x="268.1" y="60.6">L302</text>
<text x="299.5" y="64.1">TP301</text>
<text x="320.3" y="60.6">+5V</text>
<text x="174.2" y="68.2">10uF</text>
<text x="188.2" y="68.2">10uF</text>
<text x="201.5" y="68.4">0.1uF</text>
<text x="222.8" y="69.4">PG</text>
<text x="237" y="69.4">FB</text>
<text x="271.7" y="70.7">R303</text>
<text x="298.5" y="70.7">C307</text>
<text x="312.4" y="70.7">C308</text>
<text x="326.4" y="70.7">C311</text>
<text x="180.8" y="75.8">GND</text>
<text x="194.8" y="75.8">GND</text>
<text x="208.8" y="75.8">GND</text>
<text x="222.8" y="73.3">RT</text>
<text x="232" y="74.4" transform="rotate(-90 232 74.4)">PGND</text>
<text x="234.4" y="73.3">AGND</text>
<text x="270.5" y="73.3">100kΩ</text>
<text x="284.5" y="73.3">R305</text>
<text x="285.1" y="75.8">1kΩ</text>
<text x="298.5" y="73.3">33pF</text>
<text x="312.4" y="73.3">47uF</text>
<text x="326.4" y="73.3">47uF</text>
<text x="229.1" y="83.4">GND</text>
<text x="243.1" y="79.6">GND</text>
<text x="271.7" y="83.4">R304</text>
<text x="306.6" y="80.9">GND</text>
<text x="320.5" y="80.9">GND</text>
<text x="269.9" y="86">19.1kΩ</text>
<text x="277.4" y="93.6">GND</text>
<text x="307.6" y="117.7">+5V</text>
<text x="326.2" y="119">TMI6240</text>
<text x="327.6" y="116.4">U303</text>
<text x="323.1" y="124.1">VIN</text>
<text x="332.4" y="124.1">VOUT</text>
<text x="396.2" y="124.1">J301</text>
<text x="227.3" y="130.4">U302</text>
<text x="301" y="128.5">C309</text>
<text x="302.4" y="131">1uF</text>
<text x="323.1" y="126.6">EN</text>
<text x="331.1" y="130.3" transform="rotate(-90 331.1 130.3)">GND</text>
<text x="334.7" y="129.1">SS</text>
<text x="349.3" y="128.1">C312</text>
<text x="349.3" y="130.7">1uF</text>
<text x="363.2" y="128.1">C314</text>
<text x="363.2" y="130.7">0.1uF</text>
<text x="375.9" y="128.1">D301</text>
<text x="375.9" y="130.7">5VRWM</text>
<text x="396.2" y="126.6">JST</text>
<text x="400.6" y="126.6">XH</text>
<text x="199.6" y="132.9">+5V</text>
<text x="225.2" y="132.9">TLV62085</text>
<text x="248" y="135.5">0.47uH</text>
<text x="249" y="132.9">L301</text>
<text x="263.9" y="136.5">TP302</text>
<text x="270.1" y="132.7">+3.3V</text>
<text x="384" y="132.9">GND</text>
<text x="198.1" y="141.8">C303</text>
<text x="225.3" y="140.6">EN</text>
<text x="225.3" y="143.1">PG</text>
<text x="225.3" y="138">VIN</text>
<text x="230.6" y="140.6">VOS</text>
<text x="231.6" y="138">SW</text>
<text x="231.9" y="143.1">FB</text>
<text x="274.3" y="141.8">C306</text>
<text x="307.8" y="138">GND</text>
<text x="328.2" y="139.3">GND</text>
<text x="343.4" y="138">GND</text>
<text x="357.4" y="138">GND</text>
<text x="371.3" y="138">GND</text>
<text x="198.3" y="144.4">10uF</text>
<text x="230.7" y="144.3" transform="rotate(-90 230.7 144.3)">GND</text>
<text x="254" y="146.9">510kΩ</text>
<text x="255.2" y="144.4">R301</text>
<text x="274.3" y="144.4">22uF</text>
<text x="205" y="152">GND</text>
<text x="227.8" y="153.3">GND</text>
<text x="268.5" y="152">GND</text>
<text x="254" y="159.6">162kΩ</text>
<text x="255.2" y="157.1">R302</text>
<text x="306.9" y="158.1">+3.3V</text>
<text x="326.2" y="159.6">TMI6240</text>
<text x="327.6" y="157.1">U304</text>
<text x="260.9" y="167.2">GND</text>
<text x="323.1" y="164.7">VIN</text>
<text x="323.1" y="167.2">EN</text>
<text x="332.4" y="164.7">VOUT</text>
<text x="396.2" y="164.7">J302</text>
<text x="396.2" y="167.2">JST</text>
<text x="400.6" y="167.2">XH</text>
<text x="301" y="169.1">C310</text>
<text x="302.4" y="171.7">1uF</text>
<text x="331.1" y="170.9" transform="rotate(-90 331.1 170.9)">GND</text>
<text x="334.7" y="169.8">SS</text>
<text x="349.3" y="168.8">C313</text>
<text x="349.3" y="171.3">1uF</text>
<text x="363.2" y="168.8">C315</text>
<text x="363.2" y="171.3">0.1uF</text>
<text x="375.9" y="168.8">D302</text>
<text x="375.9" y="171.3">5VRWM</text>
<text x="384" y="173.6">GND</text>
<text x="307.8" y="178.7">GND</text>
<text x="328.2" y="179.9">GND</text>
<text x="343.4" y="178.7">GND</text>
<text x="357.4" y="178.7">GND</text>
<text x="371.3" y="178.7">GND</text>
</g>
<g font-size="1.3" fill="#a90000">
<text x="219.7" y="60.7">10</text>
<text x="220.3" y="64.5">9</text>
<text x="240.6" y="64.5">1 SW_5V0</text>
<text x="240.6" y="60.7">4 BST_5V0</text>
<text x="220.3" y="68.3">5</text>
<text x="240.6" y="68.3">7</text>
<text x="220.3" y="72.1">6</text>
<text x="230.9" y="77.5" transform="rotate(-90 230.9 77.5)">13</text>
<text x="240.6" y="72.1">8</text>
<text x="320.6" y="122.9">1</text>
<text x="320.6" y="125.5">3</text>
<text x="338.4" y="122.9">5</text>
<text x="389.8" y="122.9">1</text>
<text x="389.8" y="125.5">2</text>
<text x="338.4" y="128">4</text>
<text x="222.8" y="136.9">7</text>
<text x="235.5" y="136.9">6</text>
<text x="329.9" y="132.8" transform="rotate(-90 329.9 132.8)">2</text>
<text x="222.8" y="139.4">1</text>
<text x="222.8" y="142">2</text>
<text x="235.5" y="142">3</text>
<text x="235.5" y="139.4">4</text>
<text x="229.6" y="146.8" transform="rotate(-90 229.6 146.8)">5</text>
<text x="320.6" y="163.6">1</text>
<text x="320.6" y="166.1">3</text>
<text x="338.4" y="163.6">5</text>
<text x="389.8" y="163.6">1</text>
<text x="389.8" y="166.1">2</text>
<text x="329.9" y="173.4" transform="rotate(-90 329.9 173.4)">2</text>
<text x="338.4" y="168.7">4</text>
</g>
<g font-size="1.3" fill="#0f0f0f">
<text x="261.6" y="77.1">FB_5V0</text>
<text x="238.8" y="136.8">SW_3V3</text>
<text x="245.1" y="150.8">FB_3V3</text>
</g>
<g font-size="1.2" fill="#0000c2">
<text x="392.4" y="120.7">RED</text>
<text x="392.4" y="161.3">BLUE</text>
</g>
</svg>
